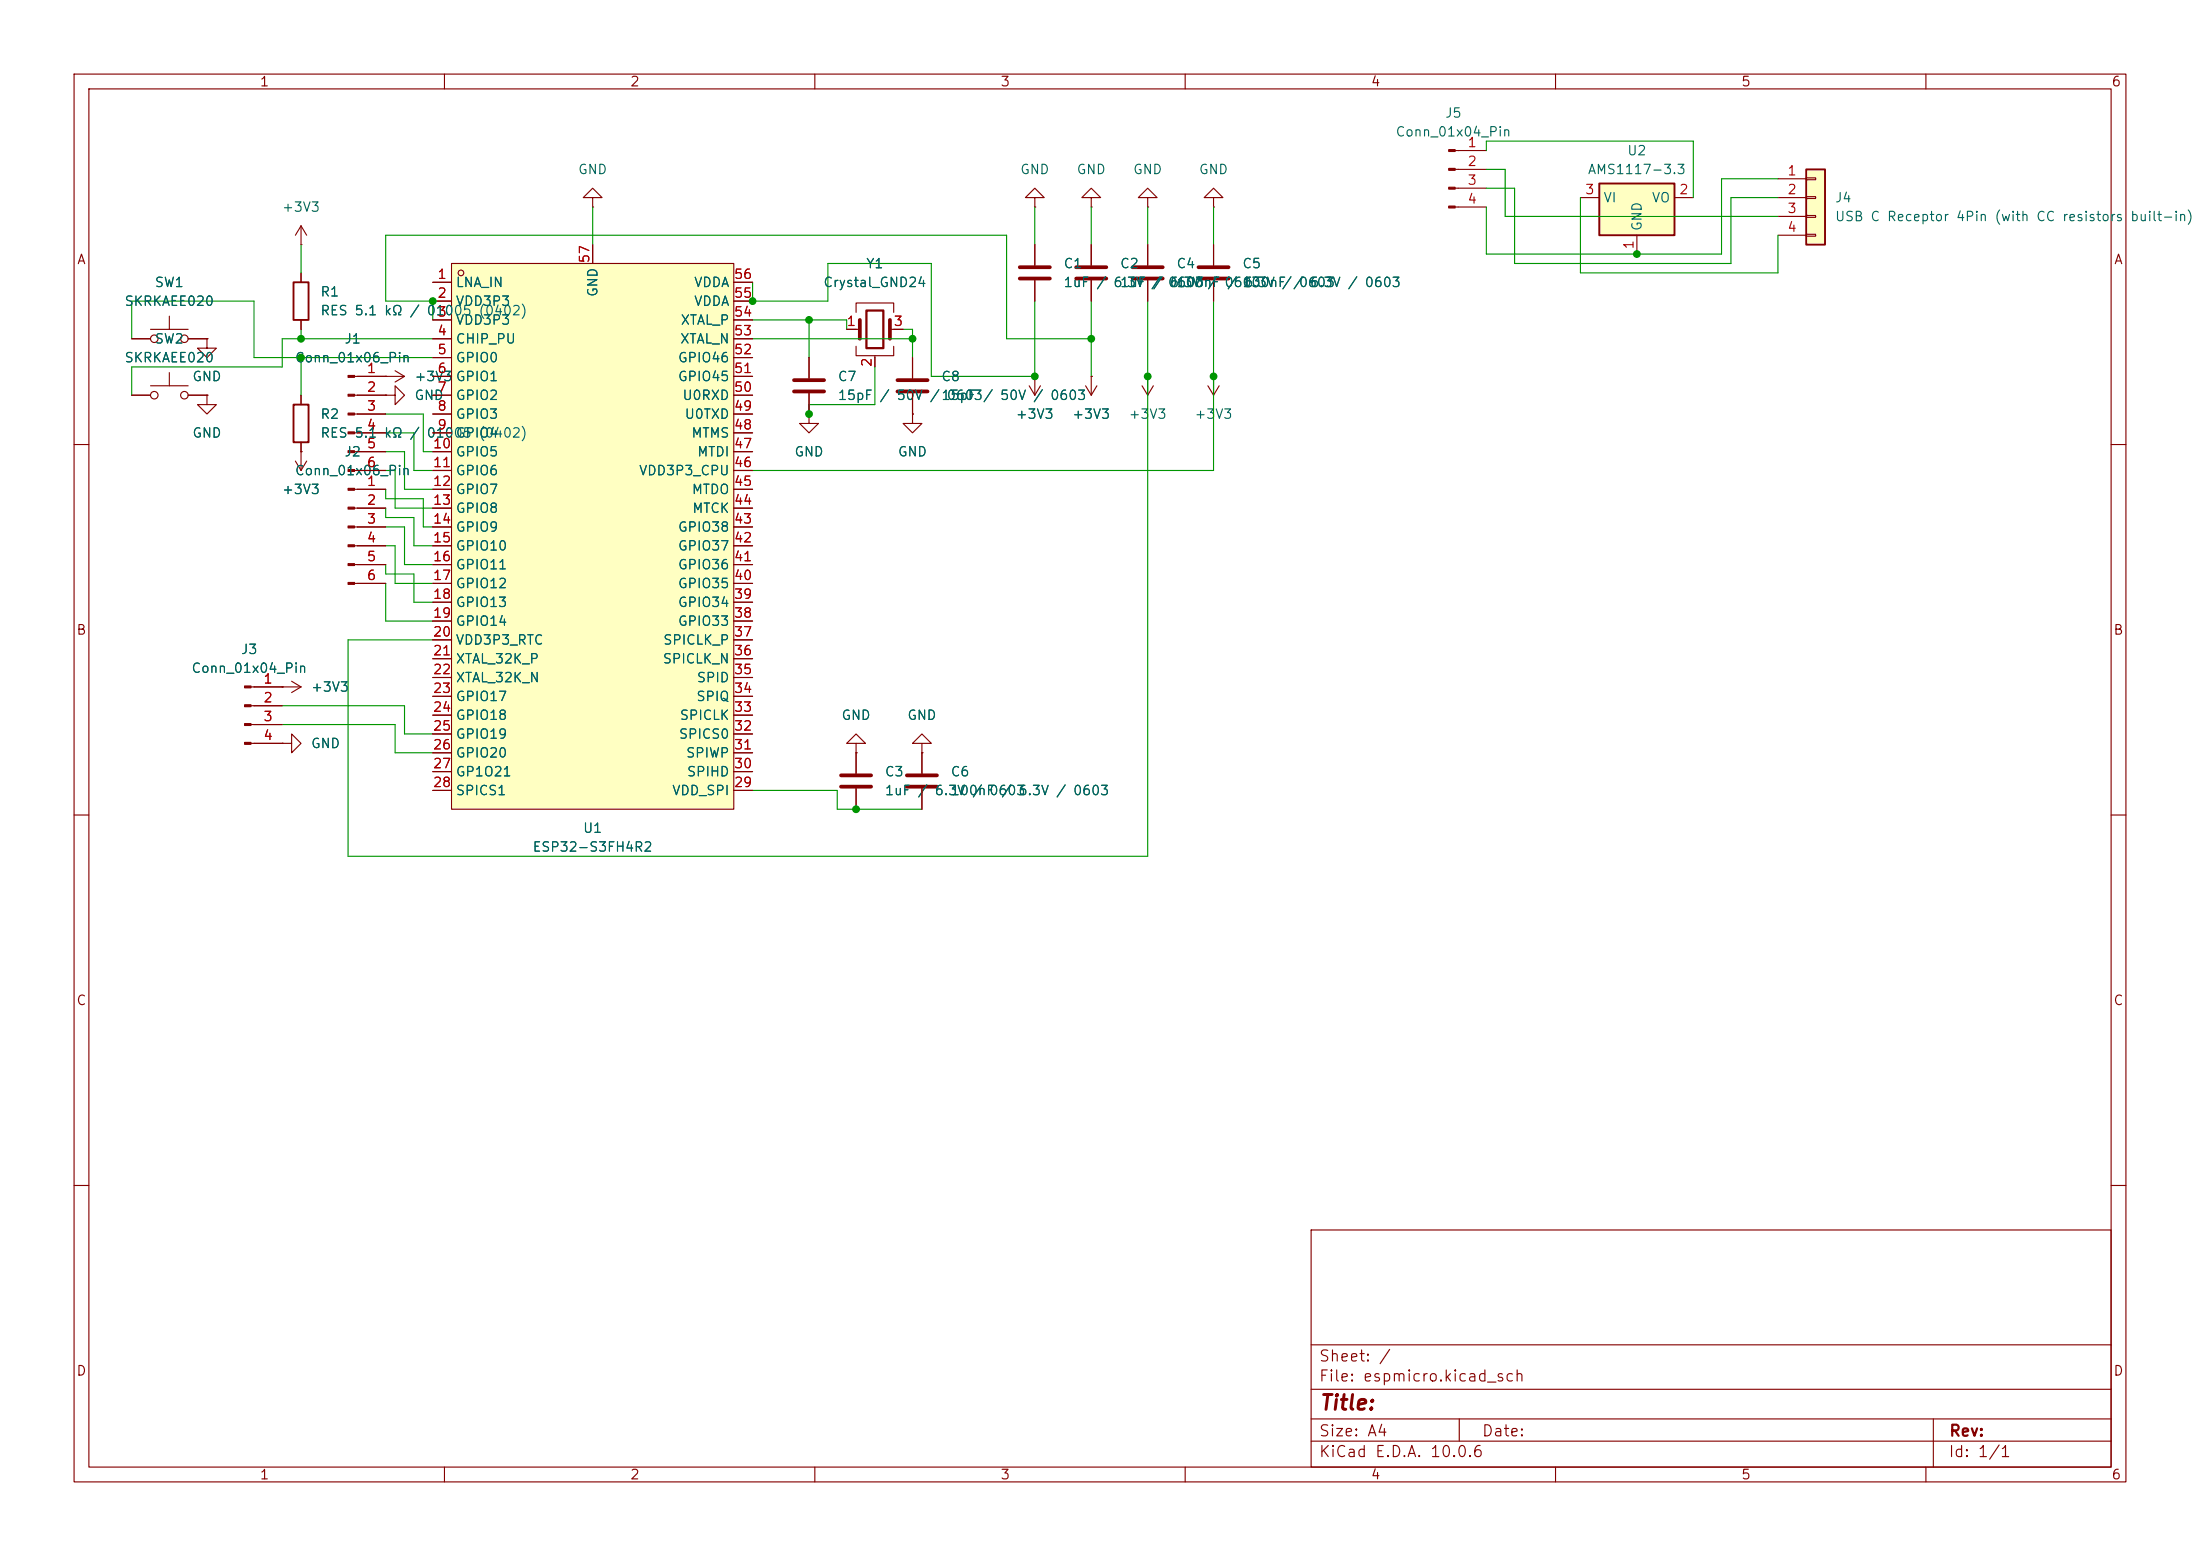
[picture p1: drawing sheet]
<svg xmlns="http://www.w3.org/2000/svg" width="297mm" height="210mm" viewBox="0 0 297 210" stroke-linecap="round" stroke-linejoin="round" font-family="sans-serif">
<g fill="none" stroke="#840000" stroke-width=".15">
<path d="M10 10h277v190h-277zM12 12h273v186h-273zM60 10v2M110 10v2M160 10v2M210 10v2M260 10v2M154.9 33v2.8M154.9 37.8v2.8M163.8 33v2.8M163.8 37.8v2.8M17.8 53.3h2.5"/>
<path d="M20.3 52.1h5.1M22.9 50.3v1.8M25.4 53.3h2.5M27.9 53.3v1.3h1.3l-1.3 1.3-1.2-1.3h1.2M27.9 53.3h.1M27.9 45.7v1.3h1.3l-1.3 1.3-1.2-1.3h1.2M27.9 45.7h.1M40.6 53.3v1.3M40.6 59.7v3.8M47.9 50.8h6.7M47.9 53.3h4.2M47.9 55.9h4.2"/>
<path d="M47.9 58.4h4.2M52.1 50.8h.1M52.1 53.3h1.2v-1.2l1.3 1.2-1.3 1.3v-1.3M52.1 53.3h.1M53.3 50l1.3 .8M54.6 50.8l-1.3 .8M10 60h2M39.9 62.2l.7 1.3M40.6 61h.1M41.4 62.2l-.8 1.3M47.9 61h4.2M47.9 63.5h4.2"/>
<path d="M47.9 66h4.2M47.9 68.6h4.2M47.9 71.1h4.2M47.9 73.7h4.2M47.9 76.2h4.2M47.9 78.7h4.2M285 60h2M10 110h2M115.6 101.6v2.8M115.6 106.4v2.8M124.5 101.6v2.8M124.5 106.4v2.8"/>
<path d="M285 110h2M10 160h2M177 166h108v32h-108zM285 160h2M60 198v2M110 198v2M160 198v2M177 194.5h108M177 191.5h108M177 187.5h108M177 181.5h108M197 191.5v3"/>
<path d="M210 198v2M260 198v2M261 191.5v6.5"/>
<circle cx="20.8" cy="53.3" r=".51"/>
<circle cx="24.9" cy="53.3" r=".51"/>
</g>
<path d="M152.9 36.1h4.1M152.9 37.6h4.1M161.8 36.1h4.1M161.8 37.6h4.1M113.5 104.6h4.1M113.5 106.2h4.1M122.4 104.6h4.1M122.4 106.2h4.1" fill="none" stroke="#840000" stroke-width=".51"/>
<g fill="#840000" stroke="#840000" stroke-width=".15">
<path d="M47 50.7h.9v.2h-.9z"/>
<path d="M47 53.2h.9v.3h-.9z"/>
<path d="M47 55.8h.9v.2h-.9z"/>
<path d="M47 58.3h.9v.2h-.9z"/>
<path d="M47 60.8h.9v.3h-.9z"/>
<path d="M47 63.4h.9v.2h-.9z"/>
<path d="M47 65.9h.9v.3h-.9z"/>
<path d="M47 68.5h.9v.2h-.9z"/>
<path d="M47 71h.9v.2h-.9z"/>
<path d="M47 73.5h.9v.3h-.9z"/>
<path d="M47 76.1h.9v.2h-.9z"/>
<path d="M47 78.6h.9v.3h-.9z"/>
</g>
<path d="M39.6 54.6h2.1v5.1h-2.1z" fill="none" stroke="#840000" stroke-width=".25"/>
<path d="M243.8 22.9h2.6v10.1h-2.6z" fill="#ffffc2"/>
<path d="M39.6 38.1h2.1v5.1h-2.1zM243.8 22.9h2.6v10.1h-2.6z" fill="none" stroke="#840000" stroke-width=".25"/>
<g fill="none" stroke="#840000" stroke-width=".15">
<path d="M40.6 36.8v1.3M139.7 26.7h1.3l-1.3-1.3-1.3 1.3h1.3v1.2M139.7 27.9h.1M147.3 26.7h1.3l-1.3-1.3-1.3 1.3h1.3v1.2M147.3 27.9h.1M154.9 26.7h1.3l-1.3-1.3-1.2 1.3h1.2v1.2M154.9 27.9h.1M163.8 26.7h1.3l-1.3-1.3-1.2 1.3h1.2v1.2M163.8 27.9h.1M196.4 20.3h4.3M196.4 22.9h4.3M196.4 25.4h4.3"/>
<path d="M196.4 27.9h4.3M240 24.1h3.8M240 26.7h3.8M240 29.2h3.8M240 31.8h3.8M243.8 24h1.3v.3h-1.3zM243.8 26.5h1.3v.3h-1.3zM243.8 29.1h1.3v.2h-1.3zM243.8 31.6h1.3v.3h-1.3zM40.6 43.2v1.3M109.2 48.3v2.8M109.2 53.1v2.8"/>
<path d="M114.3 44.5h1.8M115.6 42.2v-1.3h5v1.3M115.6 46.7v1.3h5v-1.3M118.1 48v1.5M120.1 44.5h1.8M123.2 48.3v2.8M123.2 53.1v2.8M33.9 92.7h6.7M33.9 95.3h4.2M33.9 97.8h4.2M38.1 92.7h.1M39.4 91.9l1.2 .8"/>
<path d="M40.6 92.7l-1.2 .8M33.9 100.3h4.2M38.1 100.3h1.3v-1.2l1.2 1.2-1.2 1.3v-1.3M38.1 100.3h.1"/>
</g>
<path d="M107.2 51.3h4.1M107.2 52.8h4.1M116.1 43.2v2.5M120.1 43.2v2.5M121.2 51.3h4M121.2 52.8h4" fill="none" stroke="#840000" stroke-width=".51"/>
<path d="M117 41.9h2.3v5.1h-2.3z" fill="none" stroke="#840000" stroke-width=".3"/>
<g fill="#840000" stroke="#840000" stroke-width=".15">
<path d="M195.6 20.2h.8v.2h-.8z"/>
<path d="M195.6 22.7h.8v.3h-.8z"/>
<path d="M195.6 25.3h.8v.2h-.8z"/>
<path d="M195.6 27.8h.8v.3h-.8z"/>
<path d="M33 92.6h.9v.2h-.9z"/>
<path d="M33 95.1h.9v.3h-.9z"/>
<path d="M33 97.7h.9v.2h-.9z"/>
<path d="M33 100.2h.9v.3h-.9z"/>
</g>
<path d="M215.9 24.8h10.2v7h-10.2z" fill="#ffffc2"/>
<path d="M215.9 24.8h10.2v7h-10.2z" fill="none" stroke="#840000" stroke-width=".25"/>
<g fill="none" stroke="#840000" stroke-width=".15">
<path d="M40.6 33h.1M40.6 30.5l-.7 1.3M40.6 30.5l.8 1.3M40.6 30.5v2.5M80 26.7h1.3l-1.3-1.3-1.3 1.3h1.3v1.2M80 27.9h.1M139.7 33v2.8M139.7 37.8v2.8M147.3 33v2.8M147.3 37.8v2.8M213.4 26.7h2.5M221 31.8v2.5"/>
<path d="M226.1 26.7h2.5M17.8 45.7h2.5M20.3 44.5h5.1M22.9 42.7v1.8M25.4 45.7h2.5M109.2 55.9v1.3h1.3l-1.3 1.2-1.3-1.2h1.3M109.2 55.9h.1M123.2 55.9v1.3h1.3l-1.3 1.2-1.3-1.2h1.3M123.2 55.9h.1M138.9 52.1l.8 1.2M139.7 50.8h.1M139.7 50.8v2.5"/>
<path d="M140.5 52.1l-.8 1.2M146.6 52.1l.7 1.2M147.3 50.8h.1M147.3 50.8v2.5M148.1 52.1l-.8 1.2M154.2 52.1l.7 1.2M154.9 50.8h.1M154.9 50.8v2.5M155.7 52.1l-.8 1.2M163.1 52.1l.7 1.2M163.8 50.8h.1M163.8 50.8v2.5"/>
<path d="M164.6 52.1l-.8 1.2"/>
<circle cx="20.8" cy="45.7" r=".51"/>
<circle cx="24.9" cy="45.7" r=".51"/>
</g>
<path d="M137.7 36.1h4M137.7 37.6h4M145.3 36.1h4.1M145.3 37.6h4.1" fill="none" stroke="#840000" stroke-width=".51"/>
<path d="M61 35.6h38.1v73.6h-38.1z" fill="#ffffc2"/>
<g fill="none" stroke="#840000" stroke-width=".15">
<path d="M40.6 36.8v1.3M58.4 38.1h2.6M61 35.6h38.1v73.6h-38.1zM80 33v2.6M99.1 38.1h2.5M139.7 33v2.8M139.7 37.8v2.8M147.3 33v2.8M147.3 37.8v2.8M154.9 33v2.8M154.9 37.8v2.8M163.8 33v2.8"/>
<path d="M163.8 37.8v2.8M17.8 45.7h2.5M17.8 53.3h2.5M25.4 45.7h2.5M25.4 53.3h2.5M27.9 53.3h.1M27.9 45.7h.1M40.6 43.2v1.3M40.6 53.3v1.3M40.6 59.7v1.3M48.3 50.8h3.8M48.3 53.3h3.8"/>
<path d="M48.3 55.9h3.8M48.3 58.4h3.8M52.1 50.8h.1M52.1 53.3h.1M58.4 40.6h2.6M58.4 43.2h2.6M58.4 45.7h2.6M58.4 48.3h2.6M58.4 50.8h2.6M58.4 53.3h2.6M58.4 55.9h2.6M58.4 58.4h2.6"/>
<path d="M99.1 40.6h2.5M99.1 43.2h2.5M99.1 45.7h2.5M99.1 48.3h2.5M99.1 50.8h2.5M99.1 53.3h2.5M99.1 55.9h2.5M99.1 58.4h2.5M109.2 55.9h.1M109.2 48.3v2.8M109.2 53.1v2.8M114.3 44.5h1.3"/>
<path d="M118.1 48.3v1.2M120.6 44.5h1.3M123.2 55.9h.1M123.2 48.3v2.8M123.2 53.1v2.8M139.7 50.8h.1M147.3 50.8h.1M40.6 61h.1M48.3 61h3.8M48.3 63.5h3.8M48.3 66h3.8M48.3 68.6h3.8"/>
<path d="M48.3 71.1h3.8M48.3 73.7h3.8M48.3 76.2h3.8M48.3 78.7h3.8M58.4 61h2.6M58.4 63.5h2.6M58.4 66h2.6M58.4 68.6h2.6M58.4 71.1h2.6M58.4 73.7h2.6M58.4 76.2h2.6M58.4 78.7h2.6"/>
<path d="M99.1 61h2.5M99.1 63.5h2.5M99.1 66h2.5M99.1 68.6h2.5M99.1 71.1h2.5M99.1 73.7h2.5M99.1 76.2h2.5M99.1 78.7h2.5M34.3 92.7h3.8M34.3 95.3h3.8M34.3 97.8h3.8M38.1 92.7h.1"/>
<path d="M58.4 81.3h2.6M58.4 83.8h2.6M58.4 86.4h2.6M58.4 88.9h2.6M58.4 91.4h2.6M58.4 94h2.6M58.4 96.5h2.6M58.4 99.1h2.6M99.1 81.3h2.5M99.1 83.8h2.5M99.1 86.4h2.5M99.1 88.9h2.5"/>
<path d="M99.1 91.4h2.5M99.1 94h2.5M99.1 96.5h2.5M99.1 99.1h2.5M34.3 100.3h3.8M38.1 100.3h.1M58.4 101.6h2.6M58.4 104.1h2.6M58.4 106.7h2.6M99.1 101.6h2.5M99.1 104.1h2.5M99.1 106.7h2.5"/>
<path d="M115.6 100.3h1.2l-1.2-1.2-1.3 1.2h1.3v1.3M115.6 101.6h.1M115.6 101.6v2.8M115.6 106.4v2.8M124.5 100.3h1.2l-1.2-1.2-1.3 1.2h1.3v1.3M124.5 101.6h.1M124.5 101.6v2.8M124.5 106.4v2.8"/>
<circle cx="62.2" cy="36.8" r=".38"/>
</g>
<g fill="none" stroke="#009600" stroke-width=".15">
<path d="M40.6 33v3.8M80 27.9v5.1M101.6 38.1v2.5h10.2v-5h13.9v15.2h14v-10.2M139.7 27.9v5.1M147.3 27.9v5.1M154.9 27.9v5.1M163.8 27.9v5.1M200.7 25.4h3.8v10.2h29.2v-8.9h6.3M200.7 20.3v-1.2h27.9v7.6M200.7 22.9h2.5v6.3h36.8M213.4 26.7v10.1h26.6v-5M240 24.1h-7.6v10.2h-31.7v-6.4"/>
<path d="M17.8 45.7v-5.1h16.5v7.7h24.1M40.6 44.5v1.2M40.6 48.3v5M52.1 55.9h5v5.1h1.3M52.1 58.4h3.8v5.1h2.5M58.4 43.2v-2.6h-6.3v-8.8h83.8v13.9h11.4M58.4 45.7h-20.3v3.8h-20.3v3.8M101.6 45.7h21.6M101.6 43.2h12.7v1.3M109.2 43.2v5.1M118.1 49.5v5.1h-8.9v1.3M121.9 44.5h1.3v3.8"/>
<path d="M147.3 40.6v10.2M154.9 40.6v75h-107.9v-29.2h11.4M163.8 40.6v22.9h-62.2M52.1 61h2.5v5h3.8M52.1 71.1h2.5v5.1h3.8M52.1 66v1.3h5v3.8h1.3M52.1 68.6v1.3h3.8v3.8h2.5M52.1 76.2v1.3h3.8v3.8h2.5M52.1 78.7v5.1h6.3M52.1 63.5h1.2v5.1h5.1M52.1 73.7h1.2v5h5.1M38.1 95.3h16.5v3.8h3.8"/>
<path d="M38.1 97.8h15.2v3.8h5.1M101.6 106.7h11.4v2.5h11.5"/>
</g>
<g fill="#009600" stroke="#009600" stroke-width=".14">
<circle cx="163.8" cy="50.8" r=".46"/>
<circle cx="154.9" cy="50.8" r=".46"/>
<circle cx="221" cy="34.3" r=".46"/>
<circle cx="40.6" cy="48.3" r=".46"/>
<circle cx="40.6" cy="45.7" r=".46"/>
<circle cx="58.4" cy="40.6" r=".46"/>
<circle cx="101.6" cy="40.6" r=".46"/>
<circle cx="109.2" cy="43.2" r=".46"/>
<circle cx="123.2" cy="45.7" r=".46"/>
<circle cx="139.7" cy="50.8" r=".46"/>
<circle cx="147.3" cy="45.7" r=".46"/>
<circle cx="109.2" cy="55.9" r=".46"/>
<circle cx="115.6" cy="109.2" r=".46"/>
</g>
<text font-size="2" fill="#840000" x="178" y="190.8">Title:</text>
<g font-size="1.5" fill="#840000">
<text x="178" y="184.1">Sheet: /</text>
<text x="178" y="186.8">File: espmicro.kicad_sch</text>
<text x="178" y="197">KiCad E.D.A. 10.0.6</text>
<text x="178" y="194.2">Size: A4</text>
<text x="200" y="194.2">Date:</text>
<text x="263" y="197">Id: 1/1</text>
<text x="263" y="194.2">Rev:</text>
</g>
<g font-size="1.3" fill="#840000">
<text x="35" y="12">1</text>
<text x="85" y="12">2</text>
<text x="135" y="12">3</text>
<text x="185" y="12">4</text>
<text x="235" y="12">5</text>
<text x="285" y="12">6</text>
<text x="10.3" y="36">A</text>
<text x="285.3" y="36">A</text>
<text x="10.2" y="86">B</text>
<text x="285.2" y="86">B</text>
<text x="10.2" y="136">C</text>
<text x="285.2" y="136">C</text>
<text x="10.2" y="186">D</text>
<text x="285.2" y="186">D</text>
<text x="35" y="200">1</text>
<text x="85" y="200">2</text>
<text x="135" y="200">3</text>
<text x="185" y="200">4</text>
<text x="235" y="200">5</text>
<text x="285" y="200">6</text>
</g>
<g font-size="1.3" fill="#006464">
<text x="195" y="16.2">J5</text>
<text x="77.9" y="23.8">GND</text>
<text x="137.6" y="23.8">GND</text>
<text x="145.3" y="23.8">GND</text>
<text x="152.9" y="23.8">GND</text>
<text x="161.8" y="23.8">GND</text>
<text x="188.3" y="18.7">Conn_01x04_Pin</text>
<text x="214.3" y="23.8">AMS1117-3.3</text>
<text x="219.6" y="21.3">U2</text>
<text x="38" y="28.9">+3V3</text>
<text x="216.4" y="27.6">VI</text>
<text x="222.9" y="27.6">VO</text>
<text x="247.6" y="27.6">J4</text>
<text x="221.9" y="31.3" transform="rotate(-90 221.9 31.3)">GND</text>
<text x="247.6" y="30.2">USB C Receptor 4Pin (with CC resistors</text>
<text x="287.5" y="30.2">built-in)</text>
<text x="16.7" y="41.6">SKRKAEE020</text>
<text x="20.8" y="39.1">SW1</text>
<text x="43.2" y="40.3">R1</text>
<text x="61.4" y="39.1">LNA_IN</text>
<text x="61.4" y="41.6">VDD3P3</text>
<text x="81" y="40.2" transform="rotate(-90 81 40.2)">GND</text>
<text x="93.6" y="41.6">VDDA</text>
<text x="93.6" y="39.1">VDDA</text>
<text x="111.1" y="39.1">Crystal_GND24</text>
<text x="116.8" y="36.5">Y1</text>
<text x="143.5" y="36.5">C1</text>
<text x="143.5" y="39.1">1uF</text>
<text x="147.9" y="39.1">/ 6.3V</text>
<text x="151.1" y="36.5">C2</text>
<text x="151.1" y="39.1">1uF</text>
<text x="155.3" y="39.1">/ 0603 /</text>
<text x="157.8" y="39.1">6.3V</text>
<text x="158.7" y="36.5">C4</text>
<text x="158.7" y="39.1">100nF 0603</text>
<text x="165.6" y="39.1">/ 100nF</text>
<text x="167.6" y="36.5">C5</text>
<text x="167.9" y="39.1">6.3V // 6.3V / 0603</text>
<text x="175.2" y="39.1">0603</text>
<text x="20.8" y="46.7">SW2</text>
<text x="43.2" y="42.9">RES 5.1 kΩ / 01005 (0402)</text>
<text x="46.4" y="46.7">J1</text>
<text x="61.4" y="44.1">VDD3P3</text>
<text x="61.4" y="46.7">CHIP_PU</text>
<text x="91.7" y="46.7">XTAL_N</text>
<text x="91.8" y="44.1">XTAL_P</text>
<text x="16.7" y="49.2">SKRKAEE020</text>
<text x="25.9" y="51.8">GND</text>
<text x="39.7" y="49.2">Conn_01x06_Pin</text>
<text x="55.9" y="51.8">+3V3</text>
<text x="61.4" y="49.2">GPIO0</text>
<text x="61.4" y="51.8">GPIO1</text>
<text x="91.4" y="51.8">GPIO45</text>
<text x="91.4" y="49.2">GPIO46</text>
<text x="113" y="51.8">C7</text>
<text x="127" y="51.8">C8</text>
<text x="25.9" y="59.4">GND</text>
<text x="43.2" y="56.8">R2</text>
<text x="43.2" y="59.4">RES 5.1 kΩ /</text>
<text x="55.9" y="54.3">GND</text>
<text x="57.5" y="59.4">01005 (0402)</text>
<text x="61.4" y="54.3">GPIO2</text>
<text x="61.4" y="56.8">GPIO3</text>
<text x="61.4" y="59.4">GPIO4</text>
<text x="92" y="54.3">U0RXD</text>
<text x="92.3" y="56.8">U0TXD</text>
<text x="93.2" y="59.4">MTMS</text>
<text x="113" y="54.3">15pF</text>
<text x="118.6" y="54.3">/ 50V /15pF</text>
<text x="127.7" y="54.3">0603/ 50V / 0603</text>
<text x="137" y="56.8">+3V3</text>
<text x="144.7" y="56.8">+3V3</text>
<text x="152.3" y="56.8">+3V3</text>
<text x="161.2" y="56.8">+3V3</text>
<text x="39.7" y="64.5">Conn_01x06_Pin</text>
<text x="46.4" y="61.9">J2</text>
<text x="61.4" y="61.9">GPIO5</text>
<text x="61.4" y="64.5">GPIO6</text>
<text x="86.2" y="64.5">VDD3P3_CPU</text>
<text x="94" y="61.9">MTDI</text>
<text x="107.2" y="61.9">GND</text>
<text x="121.1" y="61.9">GND</text>
<text x="38" y="67">+3V3</text>
<text x="61.4" y="67">GPIO7</text>
<text x="61.4" y="69.5">GPIO8</text>
<text x="93.3" y="67">MTDO</text>
<text x="93.4" y="69.5">MTCK</text>
<text x="61.4" y="72.1">GPIO9</text>
<text x="61.4" y="74.6">GPIO10</text>
<text x="61.4" y="77.2">GPIO11</text>
<text x="91.4" y="77.2">GPIO36</text>
<text x="91.4" y="74.6">GPIO37</text>
<text x="91.4" y="72.1">GPIO38</text>
<text x="61.4" y="79.7">GPIO12</text>
<text x="61.4" y="82.2">GPIO13</text>
<text x="91.4" y="82.2">GPIO34</text>
<text x="91.4" y="79.7">GPIO35</text>
<text x="32.4" y="88.6">J3</text>
<text x="61.4" y="84.8">GPIO14</text>
<text x="61.4" y="87.3">VDD3P3_RTC</text>
<text x="61.4" y="89.9">XTAL_32K_P</text>
<text x="89.4" y="89.9">SPICLK_N</text>
<text x="89.4" y="87.3">SPICLK_P</text>
<text x="91.4" y="84.8">GPIO33</text>
<text x="25.8" y="91.1">Conn_01x04_Pin</text>
<text x="41.9" y="93.7">+3V3</text>
<text x="61.4" y="92.4">XTAL_32K_N</text>
<text x="61.4" y="94.9">GPIO17</text>
<text x="93.9" y="94.9">SPIQ</text>
<text x="94" y="92.4">SPID</text>
<text x="41.9" y="101.3">GND</text>
<text x="61.4" y="97.5">GPIO18</text>
<text x="61.4" y="100">GPIO19</text>
<text x="91.6" y="100">SPICS0</text>
<text x="91.7" y="97.5">SPICLK</text>
<text x="113.5" y="97.5">GND</text>
<text x="122.4" y="97.5">GND</text>
<text x="61.4" y="102.6">GPIO20</text>
<text x="61.4" y="105.1">GP1O21</text>
<text x="61.4" y="107.6">SPICS1</text>
<text x="90.6" y="107.6">VDD_SPI</text>
<text x="92.5" y="102.6">SPIWP</text>
<text x="92.6" y="105.1">SPIHD</text>
<text x="119.4" y="105.1">C3</text>
<text x="119.4" y="107.6">1uF / 6.3V / 0603</text>
<text x="128.3" y="105.1">C6</text>
<text x="128.3" y="107.6">100nF / 6.3V / 0603</text>
<text x="78.6" y="112.7">U1</text>
<text x="71.8" y="115.3">ESP32-S3FH4R2</text>
</g>
<g font-size="1.3" fill="#a90000">
<text x="198" y="20.2">1</text>
<text x="198" y="22.7">2</text>
<text x="241.2" y="24">1</text>
<text x="198" y="25.3">3</text>
<text x="198" y="27.8">4</text>
<text x="213.9" y="26.5">3</text>
<text x="226.6" y="26.5">2</text>
<text x="241.2" y="26.5">2</text>
<text x="241.2" y="29.1">3</text>
<text x="79.9" y="35.6" transform="rotate(-90 79.9 35.6)">57</text>
<text x="220.8" y="33.8" transform="rotate(-90 220.8 33.8)">1</text>
<text x="241.2" y="31.6">4</text>
<text x="59" y="38">1</text>
<text x="59" y="40.5">2</text>
<text x="99" y="40.5">55</text>
<text x="99" y="38">56</text>
<text x="59" y="43">3</text>
<text x="59" y="45.6">4</text>
<text x="99" y="45.6">53</text>
<text x="99" y="43">54</text>
<text x="114.2" y="44.3">1</text>
<text x="120.6" y="44.3">3</text>
<text x="49.4" y="50.7">1</text>
<text x="49.4" y="53.2">2</text>
<text x="59" y="48.1">5</text>
<text x="59" y="50.7">6</text>
<text x="59" y="53.2">7</text>
<text x="99" y="53.2">50</text>
<text x="99" y="50.7">51</text>
<text x="99" y="48.1">52</text>
<text x="118" y="49.6" transform="rotate(-90 118 49.6)">2</text>
<text x="49.4" y="55.7">3</text>
<text x="49.4" y="58.3">4</text>
<text x="59" y="55.7">8</text>
<text x="59" y="58.3">9</text>
<text x="99" y="58.3">48</text>
<text x="99" y="55.7">49</text>
<text x="49.4" y="60.8">5</text>
<text x="49.4" y="63.4">6</text>
<text x="49.4" y="65.9">1</text>
<text x="58.4" y="60.8">10</text>
<text x="58.4" y="63.4">11</text>
<text x="58.4" y="65.9">12</text>
<text x="99" y="65.9">45</text>
<text x="99" y="63.4">46</text>
<text x="99" y="60.8">47</text>
<text x="49.4" y="68.4">2</text>
<text x="49.4" y="71">3</text>
<text x="58.4" y="68.4">13</text>
<text x="58.4" y="71">14</text>
<text x="99" y="71">43</text>
<text x="99" y="68.4">44</text>
<text x="49.4" y="73.5">4</text>
<text x="49.4" y="76.1">5</text>
<text x="58.4" y="73.5">15</text>
<text x="58.4" y="76.1">16</text>
<text x="99" y="76.1">41</text>
<text x="99" y="73.5">42</text>
<text x="49.4" y="78.6">6</text>
<text x="58.4" y="78.6">17</text>
<text x="58.4" y="81.1">18</text>
<text x="58.4" y="83.7">19</text>
<text x="99" y="83.7">38</text>
<text x="99" y="81.1">39</text>
<text x="99" y="78.6">40</text>
<text x="58.4" y="86.2">20</text>
<text x="58.4" y="88.8">21</text>
<text x="99" y="88.8">36</text>
<text x="99" y="86.2">37</text>
<text x="35.5" y="92.6">1</text>
<text x="35.5" y="95.1">2</text>
<text x="58.4" y="91.3">22</text>
<text x="58.4" y="93.8">23</text>
<text x="99" y="93.8">34</text>
<text x="99" y="91.3">35</text>
<text x="35.5" y="97.7">3</text>
<text x="35.5" y="100.2">4</text>
<text x="58.4" y="96.4">24</text>
<text x="58.4" y="98.9">25</text>
<text x="58.4" y="101.5">26</text>
<text x="99" y="101.5">31</text>
<text x="99" y="98.9">32</text>
<text x="99" y="96.4">33</text>
<text x="58.4" y="104">27</text>
<text x="58.4" y="106.5">28</text>
<text x="99" y="106.5">29</text>
<text x="99" y="104">30</text>
</g>
</svg>
